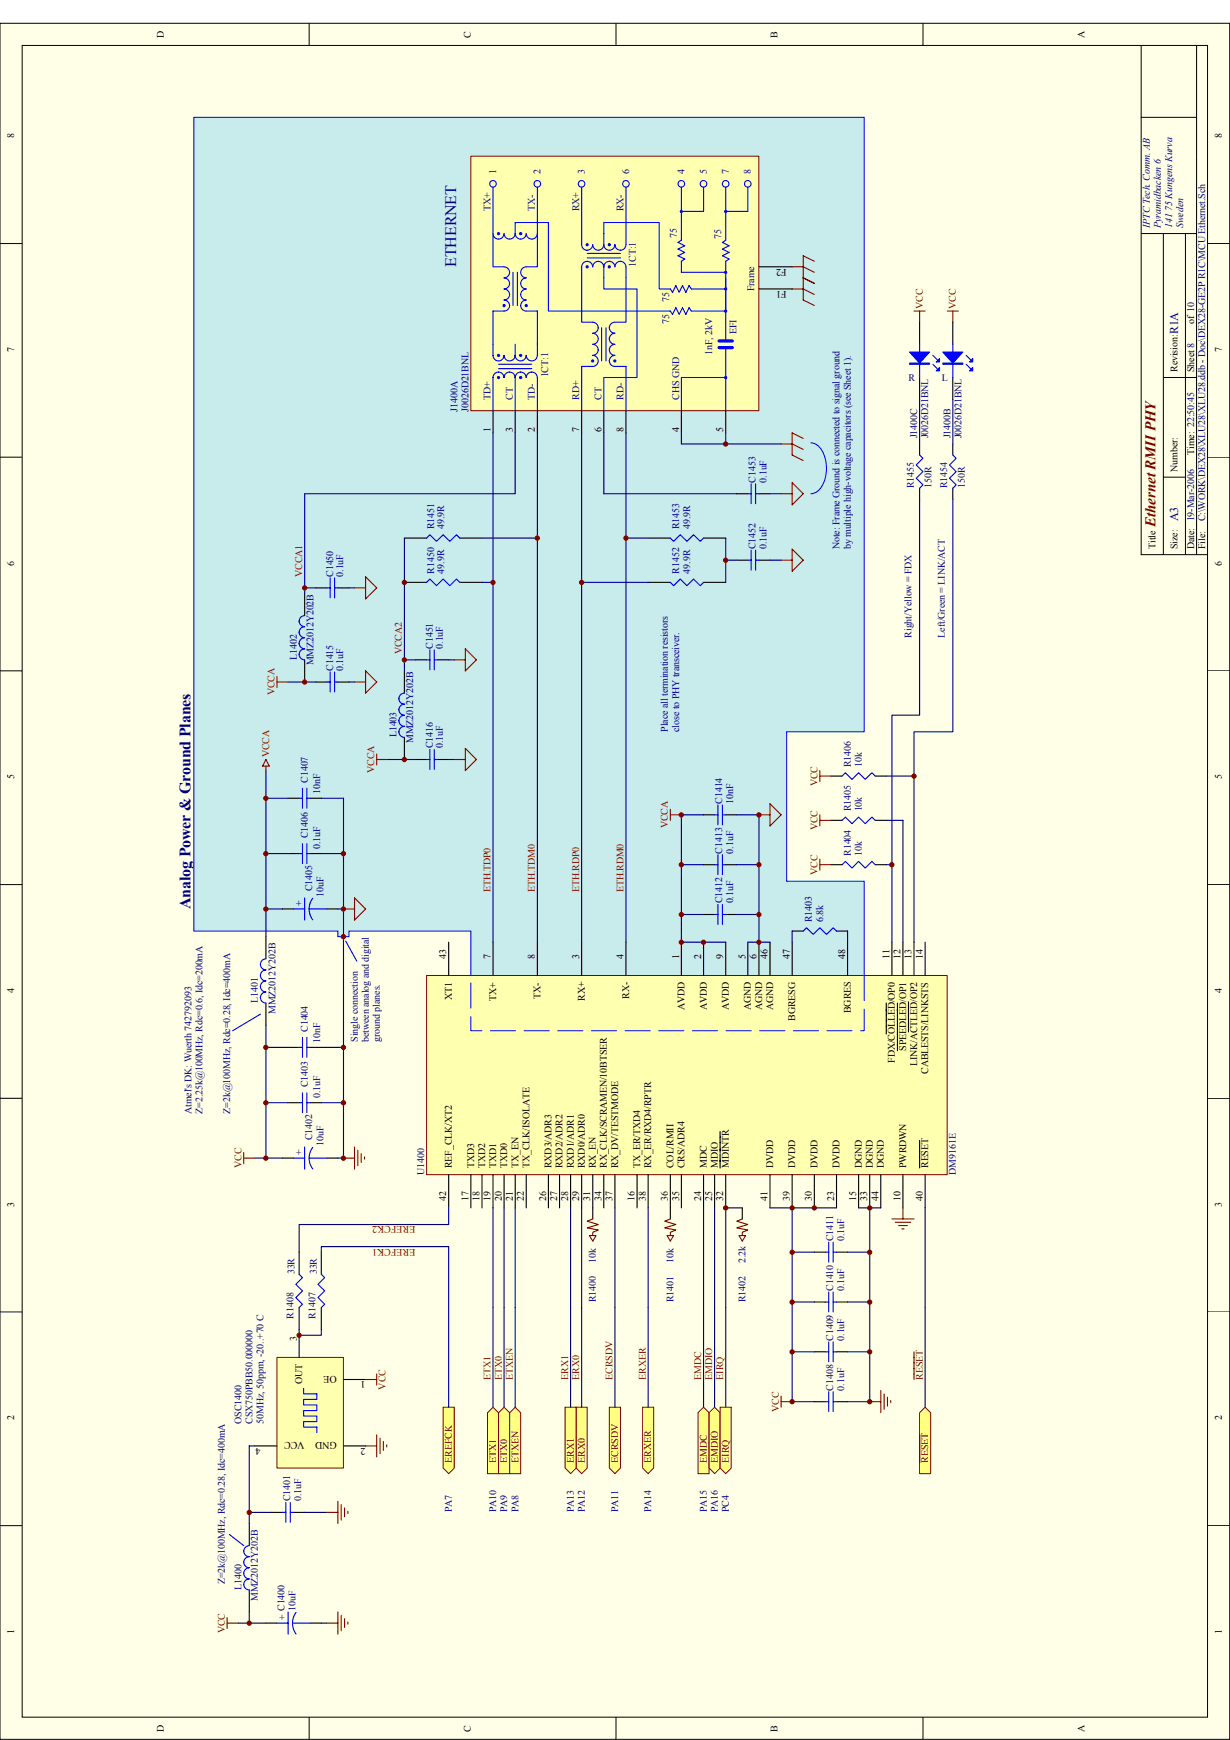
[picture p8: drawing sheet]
<svg xmlns="http://www.w3.org/2000/svg" width="297mm" height="420mm" viewBox="0 0 297 420" stroke-linecap="round" stroke-linejoin="round" font-family="sans-serif">
<path d="M0 5.6h297v414.4h-297z" fill="#ffffe8"/>
<g fill="none" stroke="#000" stroke-width=".24">
<path d="M0 5.6h297v414.4h-297zM5.4 11h286.2v403.6h-286.2zM74.7 5.6v5.4M148.8 5.6v5.4M222.9 5.6v5.4M275.6 11v17.3h13.4M289 11v122.9M275.6 28.3v105.6h16M0 58.8h5.4M275.6 56.4h13.4M280.9 56.4v77.5M286.3 56.4v77.5"/>
<path d="M291.6 58.8h5.4M280.9 91.2h8.1M0 110.4h5.4M280.9 115.2h5.4M291.6 110.4h5.4M0 162h5.4M291.6 162h5.4M0 213.6h5.4M291.6 213.6h5.4M0 265.2h5.4M291.6 265.2h5.4M0 316.8h5.4"/>
<path d="M291.6 316.8h5.4M0 368.4h5.4M291.6 368.4h5.4M74.7 414.6v5.4M148.8 414.6v5.4M222.9 414.6v5.4"/>
</g>
<path d="M46.8 28.3h161.9v148.4h-18.7v36.1h18.7v25.4h-95v-13.4h-29.4v1.4h-2.7v-1.4h-34.8z" fill-rule="evenodd" fill="#c8ebeb" stroke="#00f" stroke-width=".24"/>
<g fill="#ffff80" stroke="#800000" stroke-width=".24">
<path d="M120.4 341.1l1.3-1.3 1.4 1.3v14.7h-2.7z" fill-rule="evenodd"/>
<path d="M117.7 341.1l1.4-1.3 1.3 1.3v14.7h-2.7z" fill-rule="evenodd"/>
<path d="M124.4 339.8l1.4 1.3v14.7h-2.7v-14.7z" fill-rule="evenodd"/>
<path d="M139.1 339.8h2.7v14.7l-1.3 1.3-1.4-1.3z" fill-rule="evenodd"/>
<path d="M136.5 339.8h2.6v14.7l-1.3 1.3-1.3-1.3z" fill-rule="evenodd"/>
<path d="M155.2 339.8h2.7v14.7l-1.4 1.3-1.3-1.3z" fill-rule="evenodd"/>
<path d="M147.2 339.8h2.6v14.7l-1.3 1.3-1.3-1.3z" fill-rule="evenodd"/>
<path d="M168.6 341.1l1.3-1.3 1.3 1.3v14.7h-2.6z" fill-rule="evenodd"/>
<path d="M171.2 341.1l1.4-1.3 1.3 1.3v13.4l-1.3 1.3-1.4-1.3z" fill-rule="evenodd"/>
<path d="M173.9 339.8h2.7v14.7l-1.3 1.3-1.4-1.3z" fill-rule="evenodd"/>
<path d="M107 339.8h2.7v14.7l-1.3 1.3-1.4-1.3z" fill-rule="evenodd"/>
</g>
<path d="M108.4 301v38.8" fill="none" stroke="#000080" stroke-width=".27"/>
<path d="M223.4 339.8l1.3 1.3v14.7h-2.6v-14.7z" fill-rule="evenodd" fill="#ffff80" stroke="#800000" stroke-width=".24"/>
<g fill="none" stroke="#800000" stroke-width=".27">
<path d="M191.3 69.8h2.7l2.7 1.3M191.3 64.4h2.7l2.7 1.4M194 67.1l2.7 1.3M196.7 63.1l-2.7-1.3v10.6l2.7 1.4M220.7 75.1h2.7M222.1 75.1v2.7M228.8 75.1h2.6M230.1 75.1v2.7M188.6 107.2h2.7l2.7 1.3M188.6 119.2h2.7M191.3 116.6l2.7 2.6-2.7 2.7zM194 105.9l-2.7-1.4v5.4l2.7 1.3"/>
<path d="M88.3 139.3l2.7 2.7-2.7 2.6zM188.6 135.3h2.7M191.3 132.6l2.7 2.7-2.7 2.6zM85.6 142h2.7M109.7 159.3h2.7M112.4 156.7l2.6 2.6-2.6 2.7zM188.6 338.5h2.7M188.6 337.1v2.7M210 338.5h2.7M212.7 335.8v5.3M213.5 336.6v3.7M214.3 337.4v2.1"/>
<path d="M215.1 338.2v.5M220.7 326.4v6.7M222.1 346.5v6.7"/>
</g>
<g fill="none" stroke="#000080" stroke-width=".27">
<path d="M222.1 96.5v10.7M230.1 96.5v10.7M119.1 104.5v123M124.4 104.5v14.7h-50.8M129.8 104.5v123M140.5 104.5v123M145.8 104.5v14.7h32.1M151.2 104.5v123M164.5 107.2h24.1M185.9 119.2h2.7M97.7 129.9v10.7M116.4 129.9h13.4"/>
<path d="M151.2 129.9h5.3M175.3 129.9v10.7M175.3 135.3h2.6M185.9 135.3h2.7M84.3 142h1.3M108.4 159.3h1.3M116.4 140.6h2.7M140.5 140.6h16M119.1 315.7v24.1M121.7 315.7v24.1M124.4 315.7v24.1M137.8 315.7v24.1"/>
<path d="M140.5 315.7v24.1M148.5 315.7v24.1M156.5 315.7v24.1M169.9 315.7v24.1M172.6 315.7v24.1M175.3 315.7v24.1M191.3 314.4h5.4M196.7 302.4h-5.4v36.1h5.4M204.7 314.4h5.3M204.7 302.4h5.3v36.1h-5.3M223.4 315.7v24.1M191.3 326.4h5.4"/>
<path d="M204.7 326.4h5.3"/>
</g>
<g fill="none" stroke="#000" stroke-width=".27">
<path d="M177.9 119.2h2.7M183.3 119.2h2.6M222.1 107.2v2.7M222.1 117.9v2.7M230.1 107.2v2.7M230.1 117.9v2.7M97.7 129.9h5.3M111 129.9h5.4M156.5 129.9h5.4M169.9 129.9h5.4M177.9 135.3h2.7M183.3 135.3h2.6"/>
<path d="M76.3 142h2.6M81.6 142h2.7M97.7 140.6h5.3M100.3 159.3h2.7M105.7 159.3h2.7M111 140.6h5.4M156.5 140.6h5.4M169.9 140.6h5.4M196.7 314.4h2.6M196.7 302.4h2.6M202 314.4h2.7M202 302.4h2.7"/>
<path d="M196.7 326.4h2.6M196.7 338.5h2.6M202 326.4h2.7M202 338.5h2.7"/>
</g>
<g fill="none" stroke="#00f" stroke-width=".27">
<path d="M180.6 119.2h.8M181.4 116.8v4.8M182.5 116.8v4.8M182.5 119.2h.8M222.1 109.9l.8 .8-1.6 1.6 1.6 1.6-1.6 1.6 1.6 1.6-.8 .8M230.1 109.9l.8 .8-1.6 1.6 1.6 1.6-1.6 1.6 1.6 1.6-.8 .8M79.7 139.5v4.9M80.8 139.5v4.9M103 129.9l.8-.8 1.6 1.6 1.6-1.6 1.6 1.6 1.6-1.6 .8 .8M161.9 129.9l.8 .8 1.6-1.6 1.6 1.6 1.6-1.6 1.6 1.6 .8-.8M180.6 135.3h.8M181.4 132.9v4.8"/>
<path d="M182.5 135.3h.8M182.5 132.9v4.8M78.9 142h.8M80.8 142h.8M103 140.6l.8-.8 1.6 1.6 1.6-1.6 1.6 1.6 1.6-1.6 .8 .8M103 159.3h.8M103.8 156.9v4.8M104.9 159.3h.8M104.9 156.9v4.8M161.9 140.6l.8 .8 1.6-1.6 1.6 1.6 1.6-1.6 1.6 1.6 .8-.8M200.1 300v4.8M201.2 300v4.8"/>
<path d="M199.3 314.4h.8M199.3 302.4h.8M200.1 312v4.8M201.2 312v4.8M201.2 314.4h.8M201.2 302.4h.8M199.3 326.4h.8M199.3 338.5h.8M200.1 324v4.8M200.1 336.1v4.8M201.2 326.4h.8M201.2 324v4.8"/>
<path d="M201.2 336.1v4.8M201.2 338.5h.8"/>
</g>
<path d="M103 235.6h125.7v48h-125.7z" fill="#ffffb0"/>
<path d="M103 235.6h125.7v48h-125.7z" fill="none" stroke="#800000" stroke-width=".24"/>
<g fill="none" stroke="#000" stroke-width=".27">
<path d="M108.4 227.5v8M119.1 227.5v8M129.8 227.5v8M140.5 227.5v8M151.2 227.5v8M164.5 227.5v8M169.9 227.5v8M175.3 227.5v8M180.6 227.5v8M183.3 227.5v8M185.9 227.5v8M191.3 227.5v8"/>
<path d="M204.7 227.5v8M215.4 227.5v8M218.1 227.5v8M220.7 227.5v8M223.4 227.5v8M214 242.2v7.5M216.7 242.2v11.5M219.4 241.9v7.3M173.9 273.2v5.1M173.9 278.6v3.4M222.1 275.4v6.6M108.4 283.6v8.1"/>
<path d="M113.7 283.6v8.1M116.4 283.6v8.1M119.1 283.6v8.1M121.7 283.6v8.1M124.4 283.6v8.1M127.1 283.6v8.1M132.4 283.6v8.1M135.1 283.6v8.1M137.8 283.6v8.1M140.5 283.6v8.1M143.2 283.6v8.1M145.8 283.6v8.1"/>
<path d="M148.5 283.6v8.1M153.8 283.6v8.1M156.5 283.6v8.1M161.9 283.6v10.7M164.5 283.6v8.1M169.9 283.6v8.1M172.6 283.6v8.1M175.3 283.6v8.1M185.9 283.6v8.1M191.3 283.6v8.1M196.7 283.6v8.1M202 283.6v8.1"/>
<path d="M207.3 283.6v8.1M210 283.6v8.1M212.7 283.6v8.1M218.1 283.6v8.1M223.4 283.6v8.1"/>
</g>
<path d="M119.1 291.7v24M121.7 291.7v24M137.8 291.7v24M140.5 291.7v24M148.5 291.7v24M156.5 291.7v24M169.9 291.7v24M172.6 291.7v24M175.3 291.7v24" fill="none" stroke="#000080" stroke-width=".27"/>
<path d="M161.9 294.3l-1.4 .6 2.7 .8-2.7 .8 2.7 .5-1.3 .6v2.1" fill="none" stroke="#800000" stroke-width=".27"/>
<path d="M161.1 298.4h1.6l-.8 1.3z" fill="#fff" stroke="#800000" stroke-width=".27"/>
<path d="M143.2 291.7v2.6" fill="none" stroke="#000" stroke-width=".27"/>
<path d="M143.2 294.3l-1.4 .6 2.7 .8-2.7 .8 2.7 .5-1.3 .6v2.1" fill="none" stroke="#800000" stroke-width=".27"/>
<path d="M142.3 298.4h1.7l-.8 1.3z" fill="#fff" stroke="#800000" stroke-width=".27"/>
<path d="M179.3 291.7v2.6" fill="none" stroke="#000" stroke-width=".27"/>
<path d="M179.3 294.3l-1.4 .6 2.7 .8-2.7 .8 2.7 .5-1.3 .6v2.1" fill="none" stroke="#800000" stroke-width=".27"/>
<path d="M178.5 298.4h1.6l-.8 1.3z" fill="#fff" stroke="#800000" stroke-width=".27"/>
<path d="M214 198.1h4.1v29.4M214 187.4h6.7v40.1M214 208.8h1.4v18.7M191.3 224.8v2.7M204.7 224.8v2.7M175.3 291.7h4M223.4 291.7v24M61.5 349.2h-1.3v18.7M60.2 365.2h5.4M73.6 365.2h5.3M60.2 389.2v2.7M77.6 391.9h1.3" fill="none" stroke="#000080" stroke-width=".27"/>
<path d="M200.7 198.1h2.6M200.7 187.4h2.6M211.4 198.1h2.6M211.4 187.4h2.6M200.7 208.8h2.6M211.4 208.8h2.6M191.3 224.8h2.7M202 224.8h2.7M65.6 365.2h2.6M70.9 365.2h2.7" fill="none" stroke="#000" stroke-width=".27"/>
<path d="M203.3 198.1l.9-.8 1.6 1.6 1.5-1.6 1.7 1.6 1.6-1.6 .8 .8M203.3 187.4l.9-.8 1.6 1.6 1.5-1.6 1.7 1.6 1.6-1.6 .8 .8M203.3 208.8l.9-.8 1.6 1.6 1.5-1.6 1.7 1.6 1.6-1.6 .8 .8M194 224.8l.8-.8 1.6 1.6 1.6-1.6 1.6 1.6 1.6-1.6 .8 .8M55.4 370.5l3.5 2.7M68.2 365.2h.8M69 362.8v4.8M70.1 365.2h.8M70.1 362.8v4.8" fill="none" stroke="#00f" stroke-width=".27"/>
<g fill="none" stroke="#800000" stroke-width=".27">
<path d="M198 186.1v2.6M198 196.8v2.6M198 198.1h2.7M198 187.4h2.7M198 207.4v2.7M198 208.8h2.7M215.4 294.3h5.3M216.2 295.1h3.7M217 295.9h2.1M217.8 296.7h.5M218.1 291.7v2.6M88.3 349.2h2.7"/>
<path d="M91 346.5v5.3M91.8 347.3v3.7M92.6 348.1v2.1M93.4 348.9v.5M78.9 365.2h2.7M81.6 362.5v5.4M82.4 363.3v3.8M83.2 364.1v2.2M84 364.9v.6M54.8 390.6v2.7M54.8 391.9h2.7"/>
</g>
<path d="M66.9 327.8h16v26.7h-16z" fill="#ffffb0"/>
<path d="M66.9 327.8h16v26.7h-16z" fill="none" stroke="#800000" stroke-width=".24"/>
<g fill="none" stroke="#000" stroke-width=".27">
<path d="M73.6 143.3v5.3M73.6 159.3v5.4M76.3 164.7h2.6M81.6 164.7h2.7M97.7 162v5.4M97.7 178v5.4M69.6 192.8h2.6M74.9 192.8h2.7M100.3 183.4h2.7M105.7 183.4h2.7M169.9 196.8h2.7M175.3 196.8h2.6"/>
<path d="M68.2 219.5h2.7M69.6 206.1h2.6M74.9 206.1h2.7M78.9 219.5h2.7M169.9 208.8h2.7M175.3 208.8h2.6M64.2 226.2v5.3M169.9 220.8h2.7M175.3 220.8h2.6M64.2 242.2v5.4M69.6 252.9h2.6M74.9 252.9h2.7"/>
<path d="M68.2 279.6h2.7M69.6 266.3h2.6M74.9 266.3h2.7M78.9 279.6h2.7M77.6 302.4v5.3M77.6 315.7v5.4M72.2 322.4v5.4M83 333.1h5.3M61.5 349.2h5.4M83 349.2h5.3M60.2 367.9v5.3M60.2 383.9v5.3"/>
<path d="M64.2 391.9h2.7M74.9 391.9h2.7"/>
</g>
<g fill="none" stroke="#00f" stroke-width=".27">
<path d="M73.6 154a1.34 1.34 0 0 0-1.4 1.3 1.34 1.34 0 0 0 1.4 1.4 1.32 1.32 0 0 0-1.4 1.3 1.32 1.32 0 0 0 1.4 1.3M73.6 151.3a1.32 1.32 0 0 0-1.4 1.4 1.32 1.32 0 0 0 1.4 1.3M73.6 148.7a1.32 1.32 0 0 0-1.4 1.3 1.32 1.32 0 0 0 1.4 1.3M78.9 164.7h.8M79.7 162.3v4.8M80.8 164.7h.8M80.8 162.3v4.8M97.6 172.7a1.34 1.34 0 0 0-1.3 1.4 1.34 1.34 0 0 0 1.3 1.3 1.32 1.32 0 0 0-1.3 1.3 1.32 1.32 0 0 0 1.3 1.3M97.6 170a1.32 1.32 0 0 0-1.3 1.4 1.32 1.32 0 0 0 1.3 1.3M97.6 167.4a1.32 1.32 0 0 0-1.3 1.3 1.32 1.32 0 0 0 1.3 1.3M72.2 192.8h.8M73 190.3v4.8"/>
<path d="M74.1 190.3v4.8M74.1 192.8h.8M103 183.4h.8M103.8 181v4.8M104.9 183.4h.8M104.9 181v4.8M172.6 196.8h.8M173.4 194.4v4.8M174.5 194.4v4.8M174.5 196.8h.8M70.9 219.5h2.7M72.2 206.1h.8"/>
<path d="M73 203.7v4.8M73.6 216.8v5.4M74.1 203.7v4.8M74.1 206.1h.8M74.7 219.5h4.2M75.5 216.9a4.3 4.3 0 0 0 0 5.2M172.6 208.8h.8M173.4 206.4v4.8M173.4 218.4v4.8M174.5 208.8h.8M174.5 206.4v4.8M174.5 218.4v4.8"/>
<path d="M64.2 236.9a1.33 1.33 0 0 0-1.3 1.3 1.33 1.33 0 0 0 1.3 1.4 1.32 1.32 0 0 0-1.3 1.3 1.32 1.32 0 0 0 1.3 1.3M64.2 234.2a1.32 1.32 0 0 0-1.3 1.3 1.32 1.32 0 0 0 1.3 1.4M64.2 231.5a1.33 1.33 0 0 0-1.3 1.4 1.33 1.33 0 0 0 1.3 1.3M172.6 220.8h.8M174.5 220.8h.8M62.9 244.9l-6.7 4M72.2 252.9h.8M73 250.5v4.8M74.1 250.5v4.8M74.1 252.9h.8M70.9 279.6h2.7M72.2 266.3h.8"/>
<path d="M73 263.9v4.8M73.6 277v5.3M74.1 266.3h.8M74.1 263.9v4.8M74.7 279.6h4.2M75.5 277.1a4.3 4.3 0 0 0 0 5.2M77.6 307.7l.8 .8-1.6 1.6 1.6 1.6-1.6 1.6 1.6 1.6-.8 .8M73.3 335.2v1.4h3.2v1.3h-3.2v1.3h3.2v1.4h-3.2v1.3h3.2v1.4h-3.2v1.3h3.2v1.3M60.2 378.6a1.34 1.34 0 0 0-1.3 1.3 1.34 1.34 0 0 0 1.3 1.4 1.32 1.32 0 0 0-1.3 1.3 1.32 1.32 0 0 0 1.3 1.3M60.2 373.2a1.33 1.33 0 0 0-1.3 1.4 1.33 1.33 0 0 0 1.3 1.3 1.32 1.32 0 0 0-1.3 1.3 1.32 1.32 0 0 0 1.3 1.4M66.9 391.9h2.7M69.6 389.2v5.4"/>
<path d="M70.6 391.9h4.3M71.5 389.4a4.3 4.3 0 0 0 0 5.2"/>
</g>
<g fill="none" stroke="#000080" stroke-width=".27">
<path d="M73.6 119.2v24.1M222.1 120.6v52.1h-6.7v36.1M230.1 120.6v56.1h-9.4v10.7M97.7 140.6v21.4M69.6 164.7h6.7M84.3 164.7h1.3M64.2 192.8h5.4M64.2 186.1v40.1M77.6 192.8h5.4v26.7h-1.4M93.6 183.4h6.7M108.4 183.4h1.3M169.9 196.8h-5.4v30.7h10.8"/>
<path d="M177.9 196.8h5.4v30.7M64.2 206.1h5.4M64.2 219.5h4M77.6 206.1h5.4M164.5 208.8h5.4M177.9 208.8h5.4M164.5 220.8h5.4M177.9 220.8h5.4M180.6 227.5h5.3M64.2 252.9h5.4M64.2 247.6v32M77.6 252.9h5.4v26.7h-1.4"/>
<path d="M61.5 279.6h6.7M64.2 266.3h5.4M77.6 266.3h5.4M124.4 291.7v24M185.9 291.7h16.1M191.3 291.7v10.7M207.3 291.7h5.4M210 291.7v10.7M108.4 301h-30.8v1.4M57.5 391.9h6.7"/>
</g>
<g fill="none" stroke="#800000" stroke-width=".27">
<path d="M66.9 164.7h2.7M66.9 163.3v2.7M85.6 164.7h2.7M88.3 162l2.7 2.7-2.7 2.7zM64.2 183.4l.8 1.6h-1.6zM64.2 185v1.1M91 183.4h2.6M91 182.1v2.6M109.7 183.4h2.7M112.4 180.7l2.6 2.7-2.6 2.7zM161.9 195.4v2.7M161.9 196.8h2.6"/>
<path d="M183.3 196.8h2.6M185.9 194.1l2.7 2.7-2.7 2.6zM83 219.5h2.6M85.6 216.8l2.7 2.7-2.7 2.7zM58.9 278.3v2.7M58.9 279.6h2.6M83 279.6h2.6M85.6 277v5.3M86.4 277.8v3.7M87.2 278.6v2.1M88 279.4v.5M88.3 333.1h2.7"/>
<path d="M91 331.8v2.6M78.9 391.9h2.7M81.6 389.2v5.4M82.4 390v3.8M83.2 390.9v2.1M84 391.7v.5"/>
</g>
<path d="M208.7 235.5v13.4h-95v-13.4" fill="none" stroke="#00f" stroke-width=".24" stroke-dasharray="6.1 2"/>
<path d="M113.7 37.7h69.6v61.5h-69.6z" fill="#ffffb0"/>
<path d="M113.7 37.7h69.6v61.5h-69.6z" fill="none" stroke="#800000" stroke-width=".24"/>
<g fill="none" stroke="#00f" stroke-width=".27">
<path d="M119.1 45.2v19.2h2.6a1.32 1.32 0 0 1 1.4 1.4 1.32 1.32 0 0 1-1.4 1.3M119.1 56.4a1.33 1.33 0 0 0 1.3 1.3 1.33 1.33 0 0 0 1.3-1.3 1.33 1.33 0 0 0 1.4 1.3 1.33 1.33 0 0 0 1.3-1.3M124.4 56.4v-2.7h8v21.4h29.5l.5 .8 .8-1.6 .8 1.6 .8-1.6 .8 1.6 .8-1.6 .6 .8h8.3M124.4 56.4a1.33 1.33 0 0 0 1.4 1.3 1.33 1.33 0 0 0 1.3-1.3 1.33 1.33 0 0 0 1.3 1.3 1.33 1.33 0 0 0 1.4-1.3M129.8 45.2v19.2h-2.7a1.32 1.32 0 0 0-1.3 1.4 1.32 1.32 0 0 0 1.3 1.3M140.5 59.1a1.34 1.34 0 0 0 1.3 1.3 1.34 1.34 0 0 0 1.4-1.3 1.32 1.32 0 0 0 1.3 1.3 1.32 1.32 0 0 0 1.3-1.3 1.34 1.34 0 0 0 1.3 1.3 1.34 1.34 0 0 0 1.4-1.3M140.5 45.2v13.9M145.8 59.1v-5.4h13.4v16.1h2.7l.5 .8 .8-1.6 .8 1.6 .8-1.6 .8 1.6 .8-1.6 .6 .8h8.3M148.5 59.1a1.32 1.32 0 0 0 1.3 1.3 1.32 1.32 0 0 0 1.4-1.3M151.2 45.2v13.9M164.5 45.2v12.8l-.8 .5 1.7 .8-1.7 .8 1.7 .9-1.7 .8 1.7 .8-.9 .5v2.7h10.8M169.9 45.2v5.8h-5.4"/>
<path d="M175.3 45.2v12.8l-.8 .5 1.6 .8-1.6 .8 1.6 .9-1.6 .8 1.6 .8-.8 .5v19.2M180.6 45.2v5.8h-5.3M121.7 67.1a1.34 1.34 0 0 1 1.4 1.4 1.34 1.34 0 0 1-1.4 1.3 1.32 1.32 0 0 1 1.4 1.3 1.32 1.32 0 0 1-1.4 1.3 1.33 1.33 0 0 1 1.4 1.4 1.33 1.33 0 0 1-1.4 1.3h-2.6v10.7a1.32 1.32 0 0 0 1.3 1.4 1.32 1.32 0 0 0 1.3-1.4 1.34 1.34 0 0 0 1.4 1.4 1.34 1.34 0 0 0 1.3-1.4M123.9 65.8v8M124.9 65.8v8M127.1 67.1a1.34 1.34 0 0 0-1.3 1.4 1.34 1.34 0 0 0 1.3 1.3 1.33 1.33 0 0 0-1.3 1.3 1.33 1.33 0 0 0 1.3 1.4 1.32 1.32 0 0 0-1.3 1.3 1.32 1.32 0 0 0 1.3 1.3h2.7v10.7a1.34 1.34 0 0 1-1.4 1.4 1.34 1.34 0 0 1-1.3-1.4 1.32 1.32 0 0 1-1.4 1.4 1.32 1.32 0 0 1-1.3-1.4v-2.7M141.8 61.2h8M141.8 62.3h8M145.3 79.1v8.1M145.8 64.4a1.33 1.33 0 0 0-1.3-1.3 1.33 1.33 0 0 0-1.4 1.3 1.33 1.33 0 0 0-1.3-1.3 1.33 1.33 0 0 0-1.3 1.3v13.4h2.6a1.32 1.32 0 0 1 1.4 1.3 1.32 1.32 0 0 1-1.4 1.4 1.34 1.34 0 0 1 1.4 1.3 1.34 1.34 0 0 1-1.4 1.4 1.32 1.32 0 0 1 1.4 1.3 1.32 1.32 0 0 1-1.4 1.3 1.34 1.34 0 0 1 1.4 1.3 1.34 1.34 0 0 1-1.4 1.4h-2.6v10.7M145.8 64.4a1.33 1.33 0 0 1 1.4-1.3 1.33 1.33 0 0 1 1.3 1.3M145.8 64.4v5.4h8v21.4h-8v8"/>
<path d="M146.3 79.1v8.1M148.5 77.8a1.33 1.33 0 0 0-1.3 1.4 1.33 1.33 0 0 0 1.3 1.3 1.33 1.33 0 0 0-1.3 1.3 1.33 1.33 0 0 0 1.3 1.4 1.33 1.33 0 0 0-1.3 1.3 1.33 1.33 0 0 0 1.3 1.3 1.33 1.33 0 0 0-1.3 1.4 1.33 1.33 0 0 0 1.3 1.3M148.5 64.4a1.33 1.33 0 0 1 1.3-1.3 1.33 1.33 0 0 1 1.4 1.3v13.4h-2.7M120.4 89h8M120.4 88h8M124.4 91.2a1.34 1.34 0 0 0-1.3-1.4 1.34 1.34 0 0 0-1.4 1.4 1.32 1.32 0 0 0-1.3-1.4 1.32 1.32 0 0 0-1.3 1.4v8M124.4 99.2v-8a1.32 1.32 0 0 1 1.3-1.4 1.32 1.32 0 0 1 1.4 1.4 1.34 1.34 0 0 1 1.3-1.4 1.34 1.34 0 0 1 1.4 1.4v8M148.5 88.5h2.7v10.7M175.3 91.2h-10.8v8M175.3 83.7v15.5M222.1 83.1v8.1M225.3 88l1.1 1"/>
<path d="M225.3 85.8l1.1 1.1M230.1 83.1v8.1M233.3 88l1.1 1M233.3 85.8l1.1 1.1M83.5 227.2l2.6 4.9M72.2 307.7l.8 .8-1.6 1.6 1.6 1.6-1.6 1.6 1.6 1.6-.8 .8"/>
<circle cx="119" cy="44.4" r=".8"/>
<circle cx="129.8" cy="44.4" r=".8"/>
<circle cx="140.4" cy="44.4" r=".8"/>
<circle cx="151.2" cy="44.4" r=".8"/>
<circle cx="164.5" cy="44.4" r=".8"/>
<circle cx="169.9" cy="44.4" r=".8"/>
<circle cx="175.2" cy="44.4" r=".8"/>
<circle cx="180.6" cy="44.4" r=".8"/>
</g>
<g fill="#00f" stroke="#00f" stroke-width=".27">
<path d="M227.7 85h4.8l-2.4 2.7z"/>
<path d="M234.9 88.7v.8h-.8z"/>
<path d="M234.9 86.6v.8h-.8z"/>
<path d="M219.7 85h4.8l-2.4 2.7z"/>
<path d="M226.1 89.5l.8-.8v.8z"/>
<path d="M226.1 87.4l.8-.8v.8z"/>
<path d="M227.7 87.7h4.8v.3h-4.8z" fill-rule="evenodd"/>
<path d="M219.7 87.7h4.8v.3h-4.8z" fill-rule="evenodd"/>
<circle cx="164.5" cy="51.1" r=".26"/>
<circle cx="175.2" cy="51.1" r=".25"/>
<circle cx="175.2" cy="69.8" r=".25"/>
<circle cx="175.2" cy="75.1" r=".25"/>
<circle cx="175.2" cy="65.8" r=".25"/>
<circle cx="148.5" cy="87.2" r=".25"/>
<circle cx="143.1" cy="87.2" r=".25"/>
<circle cx="121.7" cy="73.8" r=".26"/>
<circle cx="127.1" cy="73.8" r=".26"/>
<circle cx="120.4" cy="85.8" r=".25"/>
<circle cx="125.7" cy="85.8" r=".26"/>
<circle cx="120.4" cy="91.2" r=".26"/>
<circle cx="125.7" cy="91.2" r=".27"/>
<circle cx="147.2" cy="64.4" r=".26"/>
<circle cx="147.1" cy="59.1" r=".25"/>
<circle cx="141.8" cy="59.1" r=".25"/>
<circle cx="141.8" cy="64.4" r=".26"/>
<circle cx="120.4" cy="56.4" r=".26"/>
<circle cx="125.7" cy="56.4" r=".27"/>
<circle cx="175.2" cy="91.2" r=".26"/>
</g>
<path d="M173.7 82.3h3.1M173.7 83.9h3.1" fill="none" stroke="#00f" stroke-width=".8"/>
<g fill="none" stroke="#000" stroke-width=".27">
<path d="M183.3 69.8h8M183.3 64.4h8M222.1 77.8v5.3M230.1 77.8v5.3M119.1 99.2v5.3M124.4 99.2v5.3M129.8 99.2v5.3M140.5 99.2v5.3M145.8 99.2v5.3M151.2 99.2v5.3M164.5 99.2v5.3M175.3 99.2v5.3"/>
<path d="M222.1 91.2v5.3M230.1 91.2v5.3M72.2 302.4v5.3M72.2 315.7v5.4"/>
</g>
<path d="M164.5 104.5v2.7M175.3 104.5v2.7M73.6 142h2.7M97.7 159.3h2.6M83 219.5v33.4M108.4 291.7v4h-36.2v6.7M72.2 321.1v1.3h5.4v-1.3" fill="none" stroke="#000080" stroke-width=".27"/>
<g fill="#800000" stroke="#800000" stroke-width=".24">
<circle cx="191.3" cy="326.4" r=".52"/>
<circle cx="191.3" cy="314.4" r=".52"/>
<circle cx="191.3" cy="302.4" r=".52"/>
<circle cx="210" cy="338.5" r=".52"/>
<circle cx="191.3" cy="338.5" r=".52"/>
<circle cx="210" cy="326.4" r=".52"/>
<circle cx="210" cy="314.4" r=".52"/>
<circle cx="210" cy="302.4" r=".52"/>
<circle cx="175.2" cy="291.7" r=".53"/>
<circle cx="210" cy="291.7" r=".52"/>
<circle cx="191.3" cy="291.7" r=".52"/>
<circle cx="196.6" cy="291.7" r=".52"/>
<circle cx="60.2" cy="365.2" r=".52"/>
<circle cx="60.2" cy="391.9" r=".52"/>
<circle cx="175.2" cy="135.3" r=".53"/>
<circle cx="97.7" cy="140.6" r=".52"/>
<circle cx="151.2" cy="129.9" r=".52"/>
<circle cx="140.5" cy="140.6" r=".53"/>
<circle cx="129.7" cy="129.9" r=".53"/>
<circle cx="119.1" cy="140.6" r=".52"/>
<circle cx="215.4" cy="208.8" r=".53"/>
<circle cx="220.7" cy="187.4" r=".53"/>
<circle cx="164.5" cy="208.8" r=".52"/>
<circle cx="164.5" cy="196.8" r=".52"/>
<circle cx="164.5" cy="220.8" r=".52"/>
<circle cx="183.3" cy="220.8" r=".52"/>
<circle cx="183.3" cy="208.8" r=".52"/>
<circle cx="183.3" cy="196.8" r=".52"/>
<circle cx="183.3" cy="227.5" r=".52"/>
<circle cx="164.5" cy="227.5" r=".52"/>
<circle cx="64.2" cy="266.3" r=".53"/>
<circle cx="82.9" cy="266.3" r=".53"/>
<circle cx="82.9" cy="279.7" r=".53"/>
<circle cx="64.2" cy="279.7" r=".53"/>
<circle cx="64.2" cy="252.9" r=".53"/>
<circle cx="64.2" cy="206.1" r=".53"/>
<circle cx="82.9" cy="206.1" r=".53"/>
<circle cx="64.2" cy="219.5" r=".53"/>
<circle cx="64.2" cy="192.8" r=".53"/>
<circle cx="73.6" cy="164.7" r=".52"/>
<circle cx="97.7" cy="183.4" r=".52"/>
<circle cx="175.2" cy="107.2" r=".53"/>
<circle cx="97.7" cy="159.3" r=".52"/>
<circle cx="73.6" cy="142" r=".52"/>
<circle cx="169.9" cy="227.5" r=".53"/>
<circle cx="72.2" cy="322.4" r=".52"/>
<circle cx="82.9" cy="219.5" r=".53"/>
<circle cx="82.9" cy="252.9" r=".53"/>
<circle cx="82.9" cy="226.2" r=".53"/>
</g>
<path d="M195.8 106.9a3.9 3.9 0 0 1 3.3 3.1 8.7 8.7 0 0 1-1.4 8.4l-1.2 .7-.7 .1" fill="none" stroke="#00f" stroke-width=".24"/>
<g font-size="3.9" fill="#000080">
<text x="110.2" y="64.4" transform="rotate(-90 110.2 64.4)">ETHERNET</text>
<text x="46" y="219.5" transform="rotate(-90 46 219.5)">Analog Power &amp; Ground Planes</text>
</g>
<text font-size="3.6" fill="#800000" x="279.1" y="127.2" transform="rotate(-90 279.1 127.2)">Ethernet RMII PHY</text>
<g font-size="2.9" fill="#000080">
<text x="284.5" y="80.7" transform="rotate(-90 284.5 80.7)">R1A</text>
<text x="284.5" y="125.9" transform="rotate(-90 284.5 125.9)">A3</text>
</g>
<g font-size="2.4">
<text x="39.6" y="9.1" transform="rotate(-90 39.6 9.1)">D</text>
<text x="113.7" y="9.1" transform="rotate(-90 113.7 9.1)">C</text>
<text x="187.8" y="9.1" transform="rotate(-90 187.8 9.1)">B</text>
<text x="261.9" y="9.1" transform="rotate(-90 261.9 9.1)">A</text>
<text x="3.4" y="33.4" transform="rotate(-90 3.4 33.4)">8</text>
<text x="295.1" y="33.4" transform="rotate(-90 295.1 33.4)">8</text>
<text x="190" y="64.9" transform="rotate(-180 190 64.9)">F2</text>
<text x="190" y="70.2" transform="rotate(-180 190 70.2)">F1</text>
<text x="288.4" y="78.3" transform="rotate(-90 288.4 78.3)">of 10</text>
<text x="3.4" y="85" transform="rotate(-90 3.4 85)">7</text>
<text x="284.4" y="89.8" transform="rotate(-90 284.4 89.8)">Revision:</text>
<text x="288.4" y="89.8" transform="rotate(-90 288.4 89.8)">Sheet 8</text>
<text x="295.1" y="85" transform="rotate(-90 295.1 85)">7</text>
<text x="118.5" y="104.3" transform="rotate(-90 118.5 104.3)">1</text>
<text x="123.8" y="104.3" transform="rotate(-90 123.8 104.3)">3</text>
<text x="129.2" y="104.3" transform="rotate(-90 129.2 104.3)">2</text>
<text x="139.9" y="104.3" transform="rotate(-90 139.9 104.3)">7</text>
<text x="145.2" y="104.3" transform="rotate(-90 145.2 104.3)">6</text>
<text x="150.6" y="104.3" transform="rotate(-90 150.6 104.3)">8</text>
<text x="164" y="104.3" transform="rotate(-90 164 104.3)">4</text>
<text x="174.7" y="104.3" transform="rotate(-90 174.7 104.3)">5</text>
<text x="284.4" y="113.9" transform="rotate(-90 284.4 113.9)">Number:</text>
<text x="288.4" y="109.9" transform="rotate(-90 288.4 109.9)">Time: 22:50:45</text>
<text x="3.4" y="136.6" transform="rotate(-90 3.4 136.6)">6</text>
<text x="279" y="132.6" transform="rotate(-90 279 132.6)">Title</text>
<text x="284.4" y="132.6" transform="rotate(-90 284.4 132.6)">Size:</text>
<text x="288.4" y="132.6" transform="rotate(-90 288.4 132.6)">Date: 19-Mar-2006</text>
<text x="291.1" y="132.6" transform="rotate(-90 291.1 132.6)">File:</text>
<text x="295.1" y="136.6" transform="rotate(-90 295.1 136.6)">6</text>
<text x="3.4" y="188.2" transform="rotate(-90 3.4 188.2)">5</text>
<text x="295.1" y="188.2" transform="rotate(-90 295.1 188.2)">5</text>
<text x="107.8" y="231.5" transform="rotate(-90 107.8 231.5)">43</text>
<text x="118.5" y="231.5" transform="rotate(-90 118.5 231.5)">7</text>
<text x="129.2" y="231.5" transform="rotate(-90 129.2 231.5)">8</text>
<text x="139.9" y="231.5" transform="rotate(-90 139.9 231.5)">3</text>
<text x="150.6" y="231.5" transform="rotate(-90 150.6 231.5)">4</text>
<text x="164" y="231.5" transform="rotate(-90 164 231.5)">1</text>
<text x="169.3" y="231.5" transform="rotate(-90 169.3 231.5)">2</text>
<text x="174.7" y="231.5" transform="rotate(-90 174.7 231.5)">9</text>
<text x="180" y="231.5" transform="rotate(-90 180 231.5)">5</text>
<text x="182.7" y="231.5" transform="rotate(-90 182.7 231.5)">6</text>
<text x="185.4" y="231.5" transform="rotate(-90 185.4 231.5)">46</text>
<text x="190.7" y="231.5" transform="rotate(-90 190.7 231.5)">47</text>
<text x="204.1" y="231.5" transform="rotate(-90 204.1 231.5)">48</text>
<text x="214.8" y="231.5" transform="rotate(-90 214.8 231.5)">11</text>
<text x="217.5" y="231.5" transform="rotate(-90 217.5 231.5)">12</text>
<text x="220.2" y="231.5" transform="rotate(-90 220.2 231.5)">13</text>
<text x="222.8" y="231.5" transform="rotate(-90 222.8 231.5)">14</text>
<text x="3.4" y="239.8" transform="rotate(-90 3.4 239.8)">4</text>
<text x="295.1" y="239.8" transform="rotate(-90 295.1 239.8)">4</text>
<text x="109.1" y="241.4" transform="rotate(-90 109.1 241.4)">XT1</text>
<text x="119.8" y="241.7" transform="rotate(-90 119.8 241.7)">TX+</text>
<text x="130.5" y="241.1" transform="rotate(-90 130.5 241.1)">TX-</text>
<text x="141.2" y="241.7" transform="rotate(-90 141.2 241.7)">RX+</text>
<text x="151.9" y="241.1" transform="rotate(-90 151.9 241.1)">RX-</text>
<text x="165.3" y="243.8" transform="rotate(-90 165.3 243.8)">AVDD</text>
<text x="170.7" y="243.8" transform="rotate(-90 170.7 243.8)">AVDD</text>
<text x="176" y="243.8" transform="rotate(-90 176 243.8)">AVDD</text>
<text x="181.4" y="243.8" transform="rotate(-90 181.4 243.8)">AGND</text>
<text x="184" y="243.8" transform="rotate(-90 184 243.8)">AGND</text>
<text x="186.7" y="243.8" transform="rotate(-90 186.7 243.8)">AGND</text>
<text x="205.4" y="244.6" transform="rotate(-90 205.4 244.6)">BGRES</text>
<text x="192.1" y="246.5" transform="rotate(-90 192.1 246.5)">BGRESG</text>
<text x="216.1" y="256.7" transform="rotate(-90 216.1 256.7)">FDX/COLLED/OP0</text>
<text x="218.8" y="253.7" transform="rotate(-90 218.8 253.7)">SPEEDLED/OP1</text>
<text x="221.5" y="257.4" transform="rotate(-90 221.5 257.4)">LINK/ACTLED/OP2</text>
<text x="224.2" y="259.3" transform="rotate(-90 224.2 259.3)">CABLESTS/LINKSTS</text>
<text x="109.1" y="282" transform="rotate(-90 109.1 282)">REF_CLK/XT2</text>
<text x="114.5" y="282" transform="rotate(-90 114.5 282)">TXD3</text>
<text x="117.1" y="282" transform="rotate(-90 117.1 282)">TXD2</text>
<text x="119.8" y="282" transform="rotate(-90 119.8 282)">TXD1</text>
<text x="122.5" y="282" transform="rotate(-90 122.5 282)">TXD0</text>
<text x="125.2" y="282" transform="rotate(-90 125.2 282)">TX_EN</text>
<text x="127.8" y="282" transform="rotate(-90 127.8 282)">TX_CLK/ISOLATE</text>
<text x="133.2" y="282" transform="rotate(-90 133.2 282)">RXD3/ADR3</text>
<text x="135.9" y="282" transform="rotate(-90 135.9 282)">RXD2/ADR2</text>
<text x="138.6" y="282" transform="rotate(-90 138.6 282)">RXD1/ADR1</text>
<text x="141.2" y="282" transform="rotate(-90 141.2 282)">RXD0/ADR0</text>
<text x="143.9" y="282" transform="rotate(-90 143.9 282)">RX_EN</text>
<text x="146.6" y="282" transform="rotate(-90 146.6 282)">RX_CLK/SCRAMEN/10BTSER</text>
<text x="149.2" y="282" transform="rotate(-90 149.2 282)">RX_DV/TESTMODE</text>
<text x="154.6" y="282" transform="rotate(-90 154.6 282)">TX_ER/TXD4</text>
<text x="157.3" y="282" transform="rotate(-90 157.3 282)">RX_ER/RXD4/RPTR</text>
<text x="162.6" y="282" transform="rotate(-90 162.6 282)">COL/RMII</text>
<text x="165.3" y="282" transform="rotate(-90 165.3 282)">CRS/ADR4</text>
<text x="170.7" y="282" transform="rotate(-90 170.7 282)">MDC</text>
<text x="173.3" y="282" transform="rotate(-90 173.3 282)">MDIO</text>
<text x="176" y="282" transform="rotate(-90 176 282)">MDINTR</text>
<text x="186.7" y="282" transform="rotate(-90 186.7 282)">DVDD</text>
<text x="192.1" y="282" transform="rotate(-90 192.1 282)">DVDD</text>
<text x="197.4" y="282" transform="rotate(-90 197.4 282)">DVDD</text>
<text x="202.8" y="282" transform="rotate(-90 202.8 282)">DVDD</text>
<text x="208.1" y="282" transform="rotate(-90 208.1 282)">DGND</text>
<text x="210.8" y="282" transform="rotate(-90 210.8 282)">DGND</text>
<text x="213.5" y="282" transform="rotate(-90 213.5 282)">DGND</text>
<text x="218.8" y="282" transform="rotate(-90 218.8 282)">PWRDWN</text>
<text x="224.2" y="282" transform="rotate(-90 224.2 282)">RESET</text>
<text x="3.4" y="291.4" transform="rotate(-90 3.4 291.4)">3</text>
<text x="107.8" y="290.1" transform="rotate(-90 107.8 290.1)">42</text>
<text x="113.1" y="290.1" transform="rotate(-90 113.1 290.1)">17</text>
<text x="115.8" y="290.1" transform="rotate(-90 115.8 290.1)">18</text>
<text x="118.5" y="290.1" transform="rotate(-90 118.5 290.1)">19</text>
<text x="121.2" y="290.1" transform="rotate(-90 121.2 290.1)">20</text>
<text x="123.8" y="290.1" transform="rotate(-90 123.8 290.1)">21</text>
<text x="126.5" y="290.1" transform="rotate(-90 126.5 290.1)">22</text>
<text x="131.9" y="290.1" transform="rotate(-90 131.9 290.1)">26</text>
<text x="134.5" y="290.1" transform="rotate(-90 134.5 290.1)">27</text>
<text x="137.2" y="290.1" transform="rotate(-90 137.2 290.1)">28</text>
<text x="139.9" y="290.1" transform="rotate(-90 139.9 290.1)">29</text>
<text x="142.6" y="290.1" transform="rotate(-90 142.6 290.1)">31</text>
<text x="145.2" y="290.1" transform="rotate(-90 145.2 290.1)">34</text>
<text x="147.9" y="290.1" transform="rotate(-90 147.9 290.1)">37</text>
<text x="153.3" y="290.1" transform="rotate(-90 153.3 290.1)">16</text>
<text x="155.9" y="290.1" transform="rotate(-90 155.9 290.1)">38</text>
<text x="161.3" y="290.1" transform="rotate(-90 161.3 290.1)">36</text>
<text x="164" y="290.1" transform="rotate(-90 164 290.1)">35</text>
<text x="169.3" y="290.1" transform="rotate(-90 169.3 290.1)">24</text>
<text x="172" y="290.1" transform="rotate(-90 172 290.1)">25</text>
<text x="174.7" y="290.1" transform="rotate(-90 174.7 290.1)">32</text>
<text x="185.4" y="290.1" transform="rotate(-90 185.4 290.1)">41</text>
<text x="190.7" y="290.1" transform="rotate(-90 190.7 290.1)">39</text>
<text x="196.1" y="290.1" transform="rotate(-90 196.1 290.1)">30</text>
<text x="201.4" y="290.1" transform="rotate(-90 201.4 290.1)">23</text>
<text x="206.8" y="290.1" transform="rotate(-90 206.8 290.1)">15</text>
<text x="209.4" y="290.1" transform="rotate(-90 209.4 290.1)">33</text>
<text x="212.1" y="290.1" transform="rotate(-90 212.1 290.1)">44</text>
<text x="217.5" y="290.1" transform="rotate(-90 217.5 290.1)">10</text>
<text x="222.8" y="290.1" transform="rotate(-90 222.8 290.1)">40</text>
<text x="295.1" y="291.4" transform="rotate(-90 295.1 291.4)">3</text>
<text x="71.7" y="323.8" transform="rotate(-90 71.7 323.8)">3</text>
<text x="73" y="334.2" transform="rotate(-90 73 334.2)">OUT</text>
<text x="81.3" y="332.2" transform="rotate(-180 81.3 332.2)">OE</text>
<text x="88.3" y="333.6" transform="rotate(-180 88.3 333.6)">1</text>
<text x="3.4" y="343" transform="rotate(-90 3.4 343)">2</text>
<text x="295.1" y="343" transform="rotate(-90 295.1 343)">2</text>
<text x="62.9" y="349.6" transform="rotate(-180 62.9 349.6)">4</text>
<text x="73.6" y="348.3" transform="rotate(-180 73.6 348.3)">VCC</text>
<text x="81.3" y="348.3" transform="rotate(-180 81.3 348.3)">GND</text>
<text x="88.3" y="349.6" transform="rotate(-180 88.3 349.6)">2</text>
<text x="3.4" y="394.6" transform="rotate(-90 3.4 394.6)">1</text>
<text x="295.1" y="394.6" transform="rotate(-90 295.1 394.6)">1</text>
<text x="39.6" y="418.1" transform="rotate(-90 39.6 418.1)">D</text>
<text x="113.7" y="418.1" transform="rotate(-90 113.7 418.1)">C</text>
<text x="187.8" y="418.1" transform="rotate(-90 187.8 418.1)">B</text>
<text x="261.9" y="418.1" transform="rotate(-90 261.9 418.1)">A</text>
</g>
<g font-size="2.4" fill="#000080">
<text x="119.8" y="42" transform="rotate(-90 119.8 42)">1</text>
<text x="130.5" y="42" transform="rotate(-90 130.5 42)">2</text>
<text x="141.2" y="42" transform="rotate(-90 141.2 42)">3</text>
<text x="151.9" y="42" transform="rotate(-90 151.9 42)">6</text>
<text x="165.3" y="42" transform="rotate(-90 165.3 42)">4</text>
<text x="170.7" y="42" transform="rotate(-90 170.7 42)">5</text>
<text x="176" y="42" transform="rotate(-90 176 42)">7</text>
<text x="181.4" y="42" transform="rotate(-90 181.4 42)">8</text>
<text x="118.5" y="51" transform="rotate(-90 118.5 51)">TX+</text>
<text x="129.2" y="51" transform="rotate(-90 129.2 51)">TX-</text>
<text x="139.9" y="51" transform="rotate(-90 139.9 51)">RX+</text>
<text x="150.6" y="51" transform="rotate(-90 150.6 51)">RX-</text>
<text x="163.4" y="57.5" transform="rotate(-90 163.4 57.5)">75</text>
<text x="174.1" y="57.7" transform="rotate(-90 174.1 57.7)">75</text>
<text x="277.7" y="55.1" transform="rotate(-90 277.7 55.1)">IPTC Tech. Comm. AB</text>
<text x="280.4" y="55.1" transform="rotate(-90 280.4 55.1)">Pyramidbacken 6</text>
<text x="283" y="55.1" transform="rotate(-90 283 55.1)">141 75 Kungens Kurva</text>
<text x="285.7" y="55.1" transform="rotate(-90 285.7 55.1)">Sweden</text>
<text x="153.5" y="64.4" transform="rotate(-90 153.5 64.4)">1CT:1</text>
<text x="182.2" y="70.3" transform="rotate(-90 182.2 70.3)">Frame</text>
<text x="161.6" y="73" transform="rotate(-90 161.6 73)">75</text>
<text x="161.6" y="78.3" transform="rotate(-90 161.6 78.3)">75</text>
<text x="177.9" y="80.7" transform="rotate(-90 177.9 80.7)">EFI</text>
<text x="172" y="85.8" transform="rotate(-90 172 85.8)">1nF, 2kV</text>
<text x="132.4" y="91.2" transform="rotate(-90 132.4 91.2)">1CT:1</text>
<text x="219.4" y="92">R</text>
<text x="227.4" y="92">L</text>
<text x="110.4" y="99.5" transform="rotate(-90 110.4 99.5)">J1400A</text>
<text x="113.1" y="99.5" transform="rotate(-90 113.1 99.5)">J0026D21BNL</text>
<text x="118.5" y="96.5" transform="rotate(-90 118.5 96.5)">TD+</text>
<text x="123.8" y="96.5" transform="rotate(-90 123.8 96.5)">CT</text>
<text x="129.2" y="96.5" transform="rotate(-90 129.2 96.5)">TD-</text>
<text x="139.9" y="96.5" transform="rotate(-90 139.9 96.5)">RD+</text>
<text x="145.2" y="96.5" transform="rotate(-90 145.2 96.5)">CT</text>
<text x="150.6" y="96.5" transform="rotate(-90 150.6 96.5)">RD-</text>
<text x="164" y="96.5" transform="rotate(-90 164 96.5)">CHS GND</text>
<text x="221.5" y="105.9" transform="rotate(-90 221.5 105.9)">J1400C</text>
<text x="224.2" y="105.9" transform="rotate(-90 224.2 105.9)">J0026D21BNL</text>
<text x="229.5" y="105.9" transform="rotate(-90 229.5 105.9)">J1400B</text>
<text x="232.2" y="105.9" transform="rotate(-90 232.2 105.9)">J0026D21BNL</text>
<text x="182.4" y="116.6" transform="rotate(-90 182.4 116.6)">C1453</text>
<text x="185.1" y="116.6" transform="rotate(-90 185.1 116.6)">0.1uF</text>
<text x="220.7" y="117.9" transform="rotate(-90 220.7 117.9)">R1455</text>
<text x="225" y="117.9" transform="rotate(-90 225 117.9)">150R</text>
<text x="228.7" y="117.9" transform="rotate(-90 228.7 117.9)">R1454</text>
<text x="233" y="117.9" transform="rotate(-90 233 117.9)">150R</text>
<text x="291.1" y="125.9" transform="rotate(-90 291.1 125.9)">C:\WORK\DEX28\XLU28\XLU28.ddb - Doc\DEX28-GE2P R1C\MCU Ethernet.Sch</text>
<text x="104.8" y="127.8" transform="rotate(-90 104.8 127.8)">R1451</text>
<text x="107.3" y="127.8" transform="rotate(-90 107.3 127.8)">49.9R</text>
<text x="164" y="127.8" transform="rotate(-90 164 127.8)">R1453</text>
<text x="166.6" y="127.8" transform="rotate(-90 166.6 127.8)">49.9R</text>
<text x="182.4" y="132.6" transform="rotate(-90 182.4 132.6)">C1452</text>
<text x="185.1" y="132.6" transform="rotate(-90 185.1 132.6)">0.1uF</text>
<text x="202.8" y="132.6" transform="rotate(-90 202.8 132.6)">Note: Frame Ground is connected to signal ground</text>
<text x="205.4" y="132.6" transform="rotate(-90 205.4 132.6)">by multiple high-voltage capacitors (see Sheet 1).</text>
<text x="80.5" y="139.3" transform="rotate(-90 80.5 139.3)">C1450</text>
<text x="82.9" y="139.3" transform="rotate(-90 82.9 139.3)">0.1uF</text>
<text x="104.8" y="138.5" transform="rotate(-90 104.8 138.5)">R1450</text>
<text x="107.3" y="138.5" transform="rotate(-90 107.3 138.5)">49.9R</text>
<text x="164" y="138.5" transform="rotate(-90 164 138.5)">R1452</text>
<text x="166.6" y="138.5" transform="rotate(-90 166.6 138.5)">49.9R</text>
<text x="220.2" y="154" transform="rotate(-90 220.2 154)">Right/Yellow = FDX</text>
<text x="228.2" y="154" transform="rotate(-90 228.2 154)">Left/Green = LINK/ACT</text>
<text x="71.7" y="159.3" transform="rotate(-90 71.7 159.3)">L1402</text>
<text x="75.7" y="160.7" transform="rotate(-90 75.7 160.7)">MMZ2012Y202B</text>
<text x="80.5" y="162" transform="rotate(-90 80.5 162)">C1415</text>
<text x="82.9" y="162" transform="rotate(-90 82.9 162)">0.1uF</text>
<text x="104.6" y="156.7" transform="rotate(-90 104.6 156.7)">C1451</text>
<text x="107" y="156.7" transform="rotate(-90 107 156.7)">0.1uF</text>
<text x="95.7" y="178" transform="rotate(-90 95.7 178)">L1403</text>
<text x="99.8" y="179.4" transform="rotate(-90 99.8 179.4)">MMZ2012Y202B</text>
<text x="161.3" y="176.7" transform="rotate(-90 161.3 176.7)">Place all termination resistors</text>
<text x="164" y="176.7" transform="rotate(-90 164 176.7)">close to PHY transceiver.</text>
<text x="104.6" y="180.7" transform="rotate(-90 104.6 180.7)">C1416</text>
<text x="107" y="180.7" transform="rotate(-90 107 180.7)">0.1uF</text>
<text x="205.4" y="185.3" transform="rotate(-90 205.4 185.3)">R1406</text>
<text x="208.1" y="185.3" transform="rotate(-90 208.1 185.3)">10k</text>
<text x="74.3" y="189" transform="rotate(-90 74.3 189)">C1407</text>
<text x="77.3" y="191.7" transform="rotate(-90 77.3 191.7)">10nF</text>
<text x="174.4" y="194.1" transform="rotate(-90 174.4 194.1)">C1414</text>
<text x="177.1" y="194.1" transform="rotate(-90 177.1 194.1)">10nF</text>
<text x="205.4" y="196" transform="rotate(-90 205.4 196)">R1405</text>
<text x="208.1" y="196" transform="rotate(-90 208.1 196)">10k</text>
<text x="74.3" y="202.4" transform="rotate(-90 74.3 202.4)">C1406</text>
<text x="77.3" y="205.1" transform="rotate(-90 77.3 205.1)">0.1uF</text>
<text x="174.4" y="206.1" transform="rotate(-90 174.4 206.1)">C1413</text>
<text x="177.1" y="206.1" transform="rotate(-90 177.1 206.1)">0.1uF</text>
<text x="205.4" y="206.7" transform="rotate(-90 205.4 206.7)">R1404</text>
<text x="208.1" y="206.7" transform="rotate(-90 208.1 206.7)">10k</text>
<text x="75.4" y="215.2" transform="rotate(-90 75.4 215.2)">C1405</text>
<text x="73" y="218.7" transform="rotate(-90 73 218.7)">+</text>
<text x="78.1" y="216.5" transform="rotate(-90 78.1 216.5)">10uF</text>
<text x="174.4" y="218.2" transform="rotate(-90 174.4 218.2)">C1412</text>
<text x="177.1" y="218.2" transform="rotate(-90 177.1 218.2)">0.1uF</text>
<text x="196.1" y="222.7" transform="rotate(-90 196.1 222.7)">R1403</text>
<text x="198.8" y="222.7" transform="rotate(-90 198.8 222.7)">6.8k</text>
<text x="62.3" y="242.2" transform="rotate(-90 62.3 242.2)">L1401</text>
<text x="66.6" y="244.9" transform="rotate(-90 66.6 244.9)">MMZ2012Y202B</text>
<text x="74.3" y="249.2" transform="rotate(-90 74.3 249.2)">C1404</text>
<text x="77.3" y="251.8" transform="rotate(-90 77.3 251.8)">10nF</text>
<text x="86.4" y="251.6" transform="rotate(-90 86.4 251.6)">Single connection</text>
<text x="89" y="251.6" transform="rotate(-90 89 251.6)">between analog and digital</text>
<text x="91.7" y="251.6" transform="rotate(-90 91.7 251.6)">ground planes.</text>
<text x="74.3" y="262.5" transform="rotate(-90 74.3 262.5)">C1403</text>
<text x="46.2" y="269" transform="rotate(-90 46.2 269)">Atmel's DK: Wuerth 742792093</text>
<text x="48.9" y="269" transform="rotate(-90 48.9 269)">Z=2.25k@100MHz, Rdc=0.6, Idc=200mA</text>
<text x="55.6" y="269" transform="rotate(-90 55.6 269)">Z=2k@100MHz, Rdc=0.28, Idc=400mA</text>
<text x="77.3" y="265.2" transform="rotate(-90 77.3 265.2)">0.1uF</text>
<text x="75.4" y="275.4" transform="rotate(-90 75.4 275.4)">C1402</text>
<text x="73" y="278.8" transform="rotate(-90 73 278.8)">+</text>
<text x="78.1" y="276.7" transform="rotate(-90 78.1 276.7)">10uF</text>
<text x="102.4" y="283.6" transform="rotate(-90 102.4 283.6)">U1400</text>
<text x="230.9" y="283.6" transform="rotate(-90 230.9 283.6)">DM9161E</text>
<text x="201.2" y="299.7" transform="rotate(-90 201.2 299.7)">C1411</text>
<text x="203.8" y="299.7" transform="rotate(-90 203.8 299.7)">0.1uF</text>
<text x="143.9" y="305" transform="rotate(-90 143.9 305)">10k</text>
<text x="162.6" y="305" transform="rotate(-90 162.6 305)">10k</text>
<text x="180" y="305" transform="rotate(-90 180 305)">2.2k</text>
<text x="71.1" y="307.7" transform="rotate(-90 71.1 307.7)">33R</text>
<text x="76.5" y="307.7" transform="rotate(-90 76.5 307.7)">33R</text>
<text x="201.2" y="311.7" transform="rotate(-90 201.2 311.7)">C1410</text>
<text x="203.8" y="311.7" transform="rotate(-90 203.8 311.7)">0.1uF</text>
<text x="143.9" y="314.4" transform="rotate(-90 143.9 314.4)">R1400</text>
<text x="162.6" y="314.4" transform="rotate(-90 162.6 314.4)">R1401</text>
<text x="180" y="314.4" transform="rotate(-90 180 314.4)">R1402</text>
<text x="70.9" y="318.4" transform="rotate(-90 70.9 318.4)">R1408</text>
<text x="76.2" y="318.4" transform="rotate(-90 76.2 318.4)">R1407</text>
<text x="201.2" y="323.8" transform="rotate(-90 201.2 323.8)">C1409</text>
<text x="203.8" y="323.8" transform="rotate(-90 203.8 323.8)">0.1uF</text>
<text x="201.2" y="335.8" transform="rotate(-90 201.2 335.8)">C1408</text>
<text x="203.8" y="335.8" transform="rotate(-90 203.8 335.8)">0.1uF</text>
<text x="58.3" y="343.8" transform="rotate(-90 58.3 343.8)">OSC1400</text>
<text x="61" y="343.8" transform="rotate(-90 61 343.8)">CSX750PBB50.000000</text>
<text x="63.6" y="343.8" transform="rotate(-90 63.6 343.8)">50MHz, 50ppm, -20..+70 C</text>
<text x="70.1" y="362.5" transform="rotate(-90 70.1 362.5)">C1401</text>
<text x="72.7" y="362.5" transform="rotate(-90 72.7 362.5)">0.1uF</text>
<text x="109.1" y="365.2" transform="rotate(-90 109.1 365.2)">PA7</text>
<text x="119.8" y="365.2" transform="rotate(-90 119.8 365.2)">PA10</text>
<text x="122.5" y="365.2" transform="rotate(-90 122.5 365.2)">PA9</text>
<text x="125.2" y="365.2" transform="rotate(-90 125.2 365.2)">PA8</text>
<text x="138.6" y="365.2" transform="rotate(-90 138.6 365.2)">PA13</text>
<text x="141.2" y="365.2" transform="rotate(-90 141.2 365.2)">PA12</text>
<text x="149.2" y="365.2" transform="rotate(-90 149.2 365.2)">PA11</text>
<text x="157.3" y="365.2" transform="rotate(-90 157.3 365.2)">PA14</text>
<text x="170.7" y="365.2" transform="rotate(-90 170.7 365.2)">PA15</text>
<text x="173.3" y="365.2" transform="rotate(-90 173.3 365.2)">PA16</text>
<text x="176" y="365.2" transform="rotate(-90 176 365.2)">PC4</text>
<text x="54.3" y="382.6" transform="rotate(-90 54.3 382.6)">Z=2k@100MHz, Rdc=0.28, Idc=400mA</text>
<text x="58.3" y="383.9" transform="rotate(-90 58.3 383.9)">L1400</text>
<text x="62.3" y="386.6" transform="rotate(-90 62.3 386.6)">MMZ2012Y202B</text>
<text x="71.4" y="389" transform="rotate(-90 71.4 389)">10uF</text>
<text x="69" y="391.1" transform="rotate(-90 69 391.1)">+ C1400</text>
</g>
<g font-size="2.4" fill="#800000">
<text x="222.8" y="74.6" transform="rotate(-90 222.8 74.6)">VCC</text>
<text x="230.9" y="74.6" transform="rotate(-90 230.9 74.6)">VCC</text>
<text x="73" y="139.3" transform="rotate(-90 73 139.3)">VCCA1</text>
<text x="97.1" y="158" transform="rotate(-90 97.1 158)">VCCA2</text>
<text x="66.3" y="167.9" transform="rotate(-90 66.3 167.9)">VCCA</text>
<text x="65" y="182.8" transform="rotate(-90 65 182.8)">VCCA</text>
<text x="90.4" y="186.6" transform="rotate(-90 90.4 186.6)">VCCA</text>
<text x="197.4" y="189.8" transform="rotate(-90 197.4 189.8)">VCC</text>
<text x="161.3" y="200" transform="rotate(-90 161.3 200)">VCCA</text>
<text x="197.4" y="200.5" transform="rotate(-90 197.4 200.5)">VCC</text>
<text x="118.5" y="215.5" transform="rotate(-90 118.5 215.5)">ETH.TDP0</text>
<text x="129.2" y="215.5" transform="rotate(-90 129.2 215.5)">ETH.TDM0</text>
<text x="139.9" y="215.5" transform="rotate(-90 139.9 215.5)">ETH.RDP0</text>
<text x="150.6" y="215.5" transform="rotate(-90 150.6 215.5)">ETH.RDM0</text>
<text x="197.4" y="211.2" transform="rotate(-90 197.4 211.2)">VCC</text>
<text x="58.3" y="282" transform="rotate(-90 58.3 282)">VCC</text>
<text x="100.3" y="296.2" transform="rotate(-180 100.3 296.2)">EREFCK2</text>
<text x="100.3" y="301.5" transform="rotate(-180 100.3 301.5)">EREFCK1</text>
<text x="93.1" y="335.5" transform="rotate(-90 93.1 335.5)">VCC</text>
<text x="118.5" y="333.1" transform="rotate(-90 118.5 333.1)">ETX1</text>
<text x="121.2" y="333.1" transform="rotate(-90 121.2 333.1)">ETX0</text>
<text x="123.8" y="333.1" transform="rotate(-90 123.8 333.1)">ETXEN</text>
<text x="137.2" y="333.1" transform="rotate(-90 137.2 333.1)">ERX1</text>
<text x="139.9" y="333.1" transform="rotate(-90 139.9 333.1)">ERX0</text>
<text x="147.9" y="333.1" transform="rotate(-90 147.9 333.1)">ECRSDV</text>
<text x="155.9" y="333.1" transform="rotate(-90 155.9 333.1)">ERXER</text>
<text x="169.3" y="333.1" transform="rotate(-90 169.3 333.1)">EMDC</text>
<text x="172" y="333.1" transform="rotate(-90 172 333.1)">EMDIO</text>
<text x="174.7" y="333.1" transform="rotate(-90 174.7 333.1)">EIRQ</text>
<text x="222.8" y="333.1" transform="rotate(-90 222.8 333.1)">RESET</text>
<text x="188" y="340.9" transform="rotate(-90 188 340.9)">VCC</text>
<text x="109.1" y="353.2" transform="rotate(-90 109.1 353.2)">EREFCK</text>
<text x="119.8" y="353.2" transform="rotate(-90 119.8 353.2)">ETX1</text>
<text x="122.5" y="353.2" transform="rotate(-90 122.5 353.2)">ETX0</text>
<text x="125.2" y="353.2" transform="rotate(-90 125.2 353.2)">ETXEN</text>
<text x="138.6" y="353.2" transform="rotate(-90 138.6 353.2)">ERX1</text>
<text x="141.2" y="353.2" transform="rotate(-90 141.2 353.2)">ERX0</text>
<text x="149.2" y="353.2" transform="rotate(-90 149.2 353.2)">ECRSDV</text>
<text x="157.3" y="353.2" transform="rotate(-90 157.3 353.2)">ERXER</text>
<text x="170.7" y="353.2" transform="rotate(-90 170.7 353.2)">EMDC</text>
<text x="173.3" y="353.2" transform="rotate(-90 173.3 353.2)">EMDIO</text>
<text x="176" y="353.2" transform="rotate(-90 176 353.2)">EIRQ</text>
<text x="224.2" y="353.2" transform="rotate(-90 224.2 353.2)">RESET</text>
<text x="54.3" y="394.3" transform="rotate(-90 54.3 394.3)">VCC</text>
</g>
</svg>
